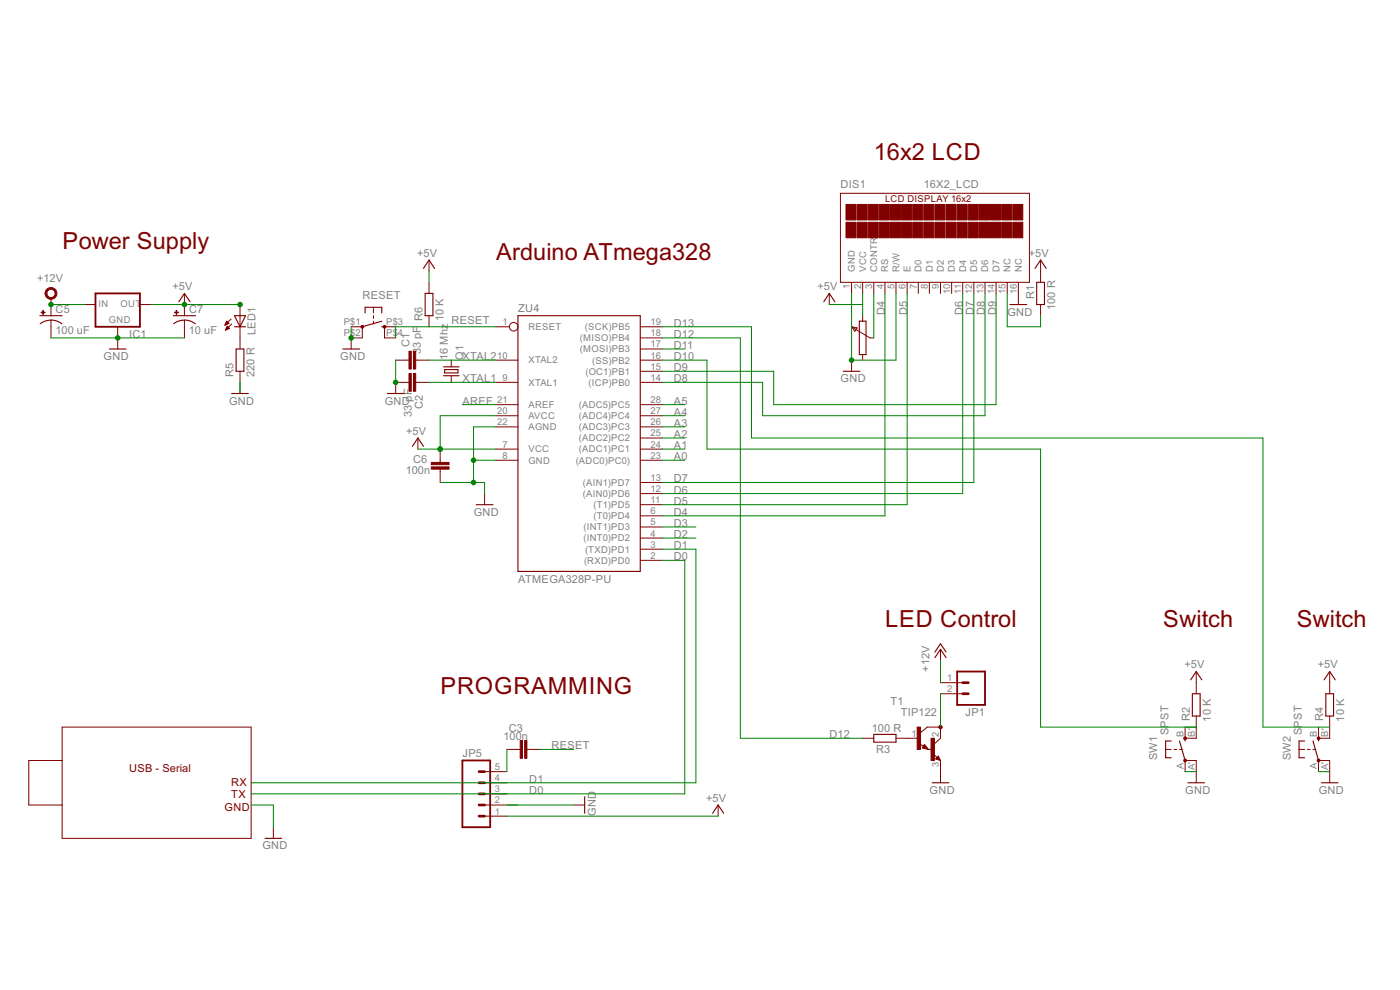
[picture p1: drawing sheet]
<svg xmlns="http://www.w3.org/2000/svg" width="420mm" height="297mm" viewBox="0 0 420 297" stroke-linecap="round" stroke-linejoin="round" font-family="sans-serif">
<g fill="none" stroke="#800000" stroke-width=".3">
<path d="M252.2 58h56.7v26.7h-56.7zM128.8 78v3.4M312.3 78v6.7M15.3 89.5v5.2M15.3 96.1v5.3M25.3 91.4h3.4M35.3 98v6.7M42 91.4h3.3M55.4 88v6.7M55.4 96.1v5.3M67.5 97.5h.1M67.6 97.3h.4"/>
<path d="M67.7 97.2h.7M67.7 99h.1M67.8 97h.9M67.8 98.9h.3M67.8 96.9h.7M67.8 98.7h.7M67.9 96.7h.4M67.9 98.5h1M68 96.5h.2M68 98.4h.7M68 96.4l.7 .6-1.2 .6zM68.1 98.2h.4"/>
<path d="M68.1 98h.2M68.2 97.9l.7 .7-1.2 .4zM69.4 95.7l-1.9 1.9M69.5 97.2l-1.8 1.8M72 91.4v13.3M105.4 98h3.3v3.4h-3.3v3.3M112.1 92.2v1.7M112.1 94.7v.8M112.1 96.4v.8M118.7 98h-3.3v3.4h3.3M128.8 84.7v3.3M128.8 94.7v3.3"/>
<path d="M148.8 98h4M192.2 98h6.6M248.9 88v3.4M255.6 98l5.5 3.4h1.1M255.6 84.7v3.3M255.6 98l1.6 .4-.6 1zM258.9 84.7v3.3M258.9 94.7v1.7M262.2 84.7v3.3M265.6 84.7v3.3M268.9 84.7v3.3M272.2 84.7v3.3"/>
<path d="M275.6 84.7v3.3M278.9 84.7v3.3M282.3 84.7v3.3M285.6 84.7v3.3M288.9 84.7v3.3M292.3 84.7v3.3M295.6 84.7v3.3M298.9 84.7v3.3M302.3 84.7v3.3M305.6 84.7v6.7M312.3 91.4v3.3M72 111.4v6.7"/>
<path d="M118.7 108.1h4M122.7 114.7h-4v3.4M124.8 108.1h4M124.8 114.7h4M135.4 108.1v2M135.4 112.7v2M148.8 108.1h6.6M148.8 114.7h6.6M192.2 101.4h6.6M192.2 104.7h6.6M192.2 108.1h6.6M192.2 111.4h6.6"/>
<path d="M192.2 114.7h6.6M255.6 108.1v3.3M258.9 106.4v1.7M125.4 131.4v3.3M132.1 134.7v4M148.8 121.4h6.6M148.8 124.7h6.6M148.8 128.1h6.6M148.8 134.7h6.6M148.8 138.1h6.6M192.2 121.4h6.6M192.2 124.7h6.6"/>
<path d="M192.2 128.1h6.6M192.2 131.4h6.6M192.2 134.7h6.6M192.2 138.1h6.6M132.1 140.8v4M145.4 148.1v3.3M192.2 144.8h6.6M192.2 148.1h6.6M192.2 151.4h6.6M192.2 154.8h6.6M192.2 158.1h6.6M192.2 161.4h6.6"/>
<path d="M192.2 164.8h6.6M192.2 168.1h6.6M282.3 194.8v3.3M18.6 218.2h56.8v33.3h-56.8zM276.2 219.8l2.1-1.6h4v3.3l-1.9 1.7M282.3 204.8h6.6M282.3 208.2h6.6M359 214.8v6.7h-3.3v-3.3M359 201.5v6.7M399.1 214.8v6.7h-3.4v-3.3M399.1 201.5v6.7M18.6 228.2h-10v13.3h10"/>
<path d="M145.4 238.2h6.7M145.4 234.9h6.7M145.4 231.5h6.7M152.1 224.9h4M158.1 224.9h4M258.9 221.5h3.3M268.9 221.5h6.7M275.9 223.1l1.2 .8M277.1 224.2l.3-.5 .9 1-1.4-.4 .5-.8 1 1.2M277.5 223.4l1.1 1.5-1.8-.5zM278.6 224.9h.8M280.2 226.3l1 1"/>
<path d="M281.6 226.8l.7 1.4-1.5-.5zM281.6 227.2l.3 .8-1-.3 .7-.7 .5 1M282.3 228.2v6.7M349.8 224.9h1.7M352.3 224.9h.9M354 224.9h.8M355.7 231.5v-3.3h3.3v6.7M389.9 224.9h1.6M392.4 224.9h.8M394 224.9h.9M395.7 231.5v-3.3h3.4v6.7M82 248.2v3.3"/>
<path d="M145.4 241.5h6.7M145.4 244.9h6.7M172.1 241.5h3.4M215.5 241.5v3.4"/>
<circle cx="154.2" cy="98" r="1.29"/>
</g>
<g fill="none" stroke="#800000" stroke-width=".34">
<path d="M12 94.7h6.6M12.1 97.1a5.3 5.3 0 0 1 6.5 .1M52 94.7h6.7M52.1 97.1a5.3 5.3 0 0 1 6.5 .1M53.7 90.5l1.7-2.5 1.6 2.5M70.4 94.7h3.3l-1.7 3.3zM70.4 98h3.3M109.6 93.9v-1.7h5v1.7M114.6 98h.8M114.6 96.4l-5.9 1.6M127.1 80.5l1.7-2.5 1.6 2.5M127.6 88h2.3v6.7h-2.3z"/>
<path d="M155.4 94.7h36.8v76.7h-36.8zM247.2 90.5l1.7-2.5 1.6 2.5M257.9 96.4h2v10h-2zM303.1 91.4h5M310.6 80.5l1.7-2.5 1.7 2.5M311.1 84.7h2.4v6.7h-2.4zM32.8 104.7h5M69.5 118.1h5M70.9 104.7h2.3v6.7h-2.3zM102.9 104.7h5M116.2 118.1h5M133.1 110.1h4.7"/>
<path d="M133.1 112.7h4.7M133.4 110.9h4v1h-4zM253.1 111.4h5M123.8 133.9l1.6-2.5 1.7 2.5M142.9 151.4h5.1M280.6 197.3l1.7-2.5 1.6 2.5M280.6 195.6l1.7-2.5 1.6 2.5M357.3 204l1.7-2.5 1.7 2.5M357.8 208.2h2.4v6.6h-2.4zM397.4 204l1.7-2.5 1.6 2.5M397.9 208.2h2.3v6.6h-2.3zM175.5 239v5"/>
<path d="M262.2 220.3h6.7v2.4h-6.7zM277.4 224v-.2l.7 .7-1-.3M279.8 234.9h5M281.6 227.2l-.5 .5 .6 .2-.3-.4M351.5 222.3h-1.7v5.1h1.7M354 222.3l1.7 5.9M355.7 221.5v.8M356.5 234.9h5M391.5 222.3h-1.6v5.1h1.6M394 222.3l1.7 5.9M395.7 221.5v.8M396.6 234.9h5"/>
<path d="M79.5 251.5h5M213.8 244l1.7-2.5 1.7 2.5"/>
</g>
<g fill="#800000" stroke="#800000" stroke-width=".3">
<path d="M129.4 138.7h5.4v.7h-5.4z"/>
<path d="M129.4 140.1h5.4v.7h-5.4z"/>
<path d="M122.7 105.4h.7v5.3h-.7z"/>
<path d="M124.1 105.4h.7v5.3h-.7z"/>
<path d="M124.1 112.1h.7v5.3h-.7z"/>
<path d="M122.7 112.1h.7v5.3h-.7z"/>
<path d="M156.1 222.2h.7v5.3h-.7z"/>
<path d="M157.5 222.2h.6v5.3h-.6z"/>
<path d="M12.3 93.7h1.2v.1h-1.2z"/>
<path d="M12.8 93.2h.2v1.1h-.2z"/>
<path d="M52.4 93.7h1.2v.1h-1.2z"/>
<path d="M52.9 93.2h.1v1.1h-.1z"/>
<path d="M253.9 61.3h3v4.7h-3z"/>
<path d="M253.9 66.7h3v4.7h-3z"/>
<path d="M257.2 61.3h3v4.7h-3z"/>
<path d="M257.2 66.7h3v4.7h-3z"/>
<path d="M260.6 61.3h3v4.7h-3z"/>
<path d="M260.6 66.7h3v4.7h-3z"/>
<path d="M263.9 61.3h3v4.7h-3z"/>
<path d="M263.9 66.7h3v4.7h-3z"/>
<path d="M267.3 61.3h3v4.7h-3z"/>
<path d="M267.3 66.7h3v4.7h-3z"/>
<path d="M270.6 61.3h3v4.7h-3z"/>
<path d="M270.6 66.7h3v4.7h-3z"/>
<path d="M273.9 61.3h3v4.7h-3z"/>
<path d="M273.9 66.7h3v4.7h-3z"/>
<path d="M277.2 61.3h3v4.7h-3z"/>
<path d="M277.2 66.7h3v4.7h-3z"/>
<path d="M280.6 61.3h3v4.7h-3z"/>
<path d="M280.6 66.7h3v4.7h-3z"/>
<path d="M283.9 61.3h3v4.7h-3z"/>
<path d="M283.9 66.7h3v4.7h-3z"/>
<path d="M287.3 61.3h3v4.7h-3z"/>
<path d="M287.3 66.7h3v4.7h-3z"/>
<path d="M290.6 61.3h3v4.7h-3z"/>
<path d="M290.6 66.7h3v4.7h-3z"/>
<path d="M293.9 61.3h3v4.7h-3z"/>
<path d="M293.9 66.7h3v4.7h-3z"/>
<path d="M297.3 61.3h3v4.7h-3z"/>
<path d="M297.3 66.7h3v4.7h-3z"/>
<path d="M300.6 61.3h3v4.7h-3z"/>
<path d="M300.6 66.7h3v4.7h-3z"/>
<path d="M304 61.3h3v4.7h-3z"/>
<path d="M304 66.7h3v4.7h-3z"/>
<path d="M275.3 218.2h1v6.7h-1z"/>
<path d="M279.4 221.5h1v6.7h-1z"/>
</g>
<path d="M28.7 88h13.3v10h-13.3zM287.3 201.5h8.3v10h-8.3zM138.8 228.2h8.3v20h-8.3z" fill="none" stroke="#800000" stroke-width=".55"/>
<g fill="#800000" stroke="#800000" stroke-width=".3">
<path d="M13.9 86.9a1.78 1.78 0 0 1 2.9 .2 1.78 1.78 0 0 1-1 2.6 1.78 1.78 0 0 1-2.3-1.7h.6a1.24 1.24 0 0 1 1.7-1.1 1.24 1.24 0 0 1 .3 2.1 1.24 1.24 0 0 1-2-.7v-.3h-.6z" fill-rule="evenodd"/>
<circle cx="108.7" cy="98.1" r=".43"/>
<circle cx="115.4" cy="98" r=".43"/>
<circle cx="282.3" cy="218.2" r=".51"/>
<circle cx="355.7" cy="228.2" r=".43"/>
<circle cx="355.7" cy="221.5" r=".43"/>
<circle cx="395.7" cy="228.2" r=".43"/>
<circle cx="395.7" cy="221.5" r=".43"/>
</g>
<path d="M288.9 208.2h1.7M288.9 204.8h1.7M143.8 238.2h1.6M143.8 231.5h1.6M143.8 234.9h1.6M143.8 241.5h1.6M143.8 244.9h1.6" fill="none" stroke="#800000" stroke-width=".8"/>
<g fill="none" stroke="#008000" stroke-width=".3">
<path d="M15.3 91.4h10M45.3 91.4h26.7M105.4 98v3.4M128.8 81.4v3.3M148.8 98h-30.1v3.4M198.8 98h26.7v33.4h153.5v86.8h20.1M248.9 91.4h10M255.6 88v20.1h13.3v-20.1M258.9 88v6.7M262.2 88v13.4M265.6 88v66.8h-66.8M272.2 88v63.4h-73.4"/>
<path d="M288.9 88v60.1h-90.1M292.3 88v56.8h-93.5M295.6 88v36.7h-66.7v-10h-30.1M298.9 88v33.4h-66.7v-10h-33.4M302.3 88v10h10v-3.3M15.3 101.4h40.1M72 114.7v3.4M118.7 108.1v6.6M128.8 108.1h20M128.8 114.7h20M198.8 108.1h13.4v26.6h100.1v83.5h46.7M198.8 101.4h23.4v120.1h36.7"/>
<path d="M198.8 104.7h6.7M125.4 134.7h23.4M138.8 121.4h10M142.1 138.1h6.7M148.8 124.7h-16.7v10M148.8 128.1h-6.7v16.7M198.8 134.7h6.7M198.8 124.7h6.7M198.8 138.1h6.7M198.8 128.1h6.7M198.8 121.4h6.7M198.8 131.4h6.7"/>
<path d="M132.1 144.8h13.3v3.3M198.8 158.1h10.1M198.8 161.4h10.1M198.8 168.1h6.7v70.1h-130.1M198.8 164.8h10.1v70.1h-133.5M282.3 198.1v6.7M282.3 208.2v10M152.1 224.9v6.6M162.1 224.9h10M355.7 231.5h3.3M395.7 231.5h3.4M75.4 241.5h6.6v6.7"/>
<path d="M152.1 244.9h63.4M152.1 241.5h20"/>
</g>
<g fill="#008000" stroke="#008000" stroke-width=".3">
<circle cx="132.1" cy="134.7" r=".68"/>
<circle cx="72" cy="91.4" r=".68"/>
<circle cx="55.4" cy="91.4" r=".68"/>
<circle cx="142.1" cy="138.1" r=".68"/>
<circle cx="142.1" cy="144.8" r=".68"/>
<circle cx="118.7" cy="114.7" r=".68"/>
<circle cx="105.4" cy="101.4" r=".68"/>
<circle cx="35.3" cy="101.4" r=".68"/>
<circle cx="255.6" cy="108.1" r=".68"/>
<circle cx="15.3" cy="91.4" r=".68"/>
</g>
<g font-size="7.9" fill="#800000">
<text x="262.2" y="48">16x2 LCD</text>
<text x="18.8" y="74.7">Power Supply</text>
<text x="148.9" y="78">Arduino ATmega328</text>
<text x="265.7" y="188.1">LED Control</text>
<text x="349.1" y="188.1">Switch</text>
<text x="389.2" y="188.1">Switch</text>
<text x="132.2" y="208.2">PROGRAMMING</text>
</g>
<g font-size="3.7" fill="#808080">
<text x="252.3" y="56.3">DIS1</text>
<text x="277.3" y="56.3">16X2_LCD</text>
<text x="125.2" y="77">+5V</text>
<text x="308.7" y="77">+5V</text>
<text x="11.1" y="84.7">+12V</text>
<text x="51.8" y="87">+5V</text>
<text x="108.8" y="89.7">RESET</text>
<text x="245.3" y="87">+5V</text>
<text x="310.3" y="89.6" transform="rotate(-90 310.3 89.6)">R1</text>
<text x="16.7" y="93.9">C5</text>
<text x="56.7" y="93.9">C7</text>
<text x="155.5" y="93.7">ZU4</text>
<text x="265.6" y="94.7" transform="rotate(-90 265.6 94.7)">D4</text>
<text x="272.2" y="94.7" transform="rotate(-90 272.2 94.7)">D5</text>
<text x="288.9" y="94.7" transform="rotate(-90 288.9 94.7)">D6</text>
<text x="292.3" y="94.7" transform="rotate(-90 292.3 94.7)">D7</text>
<text x="295.6" y="94.7" transform="rotate(-90 295.6 94.7)">D8</text>
<text x="298.9" y="94.7" transform="rotate(-90 298.9 94.7)">D9</text>
<text x="302.3" y="94.7">GND</text>
<text x="316.6" y="93" transform="rotate(-90 316.6 93)">100 R</text>
<text x="16.6" y="100.2">100 uF</text>
<text x="38.7" y="101.4">IC1</text>
<text x="56.7" y="100.2">10 uF</text>
<text x="76.7" y="100.7" transform="rotate(-90 76.7 100.7)">LED1</text>
<text x="126.8" y="96.3" transform="rotate(-90 126.8 96.3)">R6</text>
<text x="133.1" y="96.4" transform="rotate(-90 133.1 96.4)">10 K</text>
<text x="135.5" y="97.2">RESET</text>
<text x="202.2" y="101.4">D12</text>
<text x="202.2" y="98">D13</text>
<text x="122.9" y="104.2" transform="rotate(-90 122.9 104.2)">C1</text>
<text x="126.3" y="106.3" transform="rotate(-90 126.3 106.3)">33 pF</text>
<text x="202.2" y="104.7">D11</text>
<text x="31.1" y="108.1">GND</text>
<text x="70.1" y="113" transform="rotate(-90 70.1 113)">R5</text>
<text x="76.4" y="113.1" transform="rotate(-90 76.4 113.1)">220 R</text>
<text x="102.1" y="108.1">GND</text>
<text x="134.4" y="108.1" transform="rotate(-90 134.4 108.1)">16 Mhz</text>
<text x="138.8" y="108.1">XTAL2</text>
<text x="139.1" y="108" transform="rotate(-90 139.1 108)">Q1</text>
<text x="202.2" y="108.1">D10</text>
<text x="202.2" y="111.4">D9</text>
<text x="138.8" y="114.7">XTAL1</text>
<text x="202.2" y="114.7">D8</text>
<text x="252.3" y="114.7">GND</text>
<text x="68.8" y="121.4">GND</text>
<text x="115.5" y="121.4">GND</text>
<text x="123.6" y="125.1" transform="rotate(-90 123.6 125.1)">33 pF</text>
<text x="126.9" y="122.8" transform="rotate(-90 126.9 122.8)">C2</text>
<text x="138.8" y="121.4">AREF</text>
<text x="202.2" y="124.7">A4</text>
<text x="202.2" y="121.4">A5</text>
<text x="121.8" y="130.4">+5V</text>
<text x="202.2" y="131.4">A2</text>
<text x="202.2" y="128.1">A3</text>
<text x="202.2" y="134.8">A1</text>
<text x="121.8" y="142.3">100n</text>
<text x="124" y="138.9">C6</text>
<text x="202.2" y="138.1">A0</text>
<text x="202.2" y="144.8">D7</text>
<text x="202.2" y="148.1">D6</text>
<text x="142.2" y="154.8">GND</text>
<text x="202.2" y="151.4">D5</text>
<text x="202.2" y="154.8">D4</text>
<text x="202.2" y="161.4">D2</text>
<text x="202.2" y="158.1">D3</text>
<text x="202.2" y="164.8">D1</text>
<text x="202.2" y="168.1">D0</text>
<text x="155.5" y="174.8">ATMEGA328P-PU</text>
<text x="278.9" y="201.5" transform="rotate(-90 278.9 201.5)">+12V</text>
<text x="355.4" y="200.5">+5V</text>
<text x="395.5" y="200.5">+5V</text>
<text x="267.3" y="211.5">T1</text>
<text x="270.3" y="214.8">TIP122</text>
<text x="289.8" y="214.8">JP1</text>
<text x="152.7" y="219.7">C3</text>
<text x="248.9" y="221.5">D12</text>
<text x="261.6" y="219.5">100 R</text>
<text x="350.7" y="220.6" transform="rotate(-90 350.7 220.6)">SPST</text>
<text x="357" y="216.4" transform="rotate(-90 357 216.4)">R2</text>
<text x="363.3" y="216.5" transform="rotate(-90 363.3 216.5)">10 K</text>
<text x="390.7" y="220.6" transform="rotate(-90 390.7 220.6)">SPST</text>
<text x="397.1" y="216.4" transform="rotate(-90 397.1 216.4)">R4</text>
<text x="403.4" y="216.5" transform="rotate(-90 403.4 216.5)">10 K</text>
<text x="138.8" y="227.2">JP5</text>
<text x="151.1" y="222">100n</text>
<text x="165.5" y="224.8">RESET</text>
<text x="263" y="225.8">R3</text>
<text x="347.3" y="228.1" transform="rotate(-90 347.3 228.1)">SW1</text>
<text x="387.4" y="228.1" transform="rotate(-90 387.4 228.1)">SW2</text>
<text x="158.8" y="238.2">D0</text>
<text x="158.8" y="234.9">D1</text>
<text x="279" y="238.2">GND</text>
<text x="355.7" y="238.2">GND</text>
<text x="395.8" y="238.2">GND</text>
<text x="178.8" y="244.8" transform="rotate(-90 178.8 244.8)">GND</text>
<text x="211.9" y="240.5">+5V</text>
<text x="78.8" y="254.9">GND</text>
</g>
<g font-size="3.7" fill="#800000">
<text x="38.7" y="231.5">USB - Serial</text>
<text x="69.4" y="239.5">TX</text>
<text x="69.4" y="235.9">RX</text>
<text x="67.4" y="243.2">GND</text>
</g>
<text font-size="3.2" fill="#800000" x="265.6" y="60.7">LCD DISPLAY 16x2</text>
<g font-size="3.2" fill="#808080">
<text x="256.6" y="81.6" transform="rotate(-90 256.6 81.6)">GND</text>
<text x="259.9" y="81.6" transform="rotate(-90 259.9 81.6)">VCC</text>
<text x="263.2" y="81.6" transform="rotate(-90 263.2 81.6)">CONTR</text>
<text x="266.6" y="81.6" transform="rotate(-90 266.6 81.6)">RS</text>
<text x="269.9" y="81.6" transform="rotate(-90 269.9 81.6)">R/W</text>
<text x="273.2" y="81.6" transform="rotate(-90 273.2 81.6)">E</text>
<text x="276.6" y="81.6" transform="rotate(-90 276.6 81.6)">D0</text>
<text x="279.9" y="81.6" transform="rotate(-90 279.9 81.6)">D1</text>
<text x="283.3" y="81.6" transform="rotate(-90 283.3 81.6)">D2</text>
<text x="286.6" y="81.6" transform="rotate(-90 286.6 81.6)">D3</text>
<text x="289.9" y="81.6" transform="rotate(-90 289.9 81.6)">D4</text>
<text x="293.3" y="81.6" transform="rotate(-90 293.3 81.6)">D5</text>
<text x="296.6" y="81.6" transform="rotate(-90 296.6 81.6)">D6</text>
<text x="299.9" y="81.6" transform="rotate(-90 299.9 81.6)">D7</text>
<text x="303.3" y="81.6" transform="rotate(-90 303.3 81.6)">NC</text>
<text x="306.6" y="81.6" transform="rotate(-90 306.6 81.6)">NC</text>
<text x="255.1" y="86.7" transform="rotate(-90 255.1 86.7)">1</text>
<text x="258.4" y="86.7" transform="rotate(-90 258.4 86.7)">2</text>
<text x="261.8" y="86.7" transform="rotate(-90 261.8 86.7)">3</text>
<text x="265.1" y="86.7" transform="rotate(-90 265.1 86.7)">4</text>
<text x="268.4" y="86.7" transform="rotate(-90 268.4 86.7)">5</text>
<text x="271.8" y="86.7" transform="rotate(-90 271.8 86.7)">6</text>
<text x="275.1" y="86.7" transform="rotate(-90 275.1 86.7)">7</text>
<text x="278.5" y="86.7" transform="rotate(-90 278.5 86.7)">8</text>
<text x="281.8" y="86.7" transform="rotate(-90 281.8 86.7)">9</text>
<text x="285.1" y="88.3" transform="rotate(-90 285.1 88.3)">10</text>
<text x="288.5" y="88.1" transform="rotate(-90 288.5 88.1)">11</text>
<text x="291.8" y="88.3" transform="rotate(-90 291.8 88.3)">12</text>
<text x="295.1" y="88.3" transform="rotate(-90 295.1 88.3)">13</text>
<text x="298.5" y="88.3" transform="rotate(-90 298.5 88.3)">14</text>
<text x="301.8" y="88.3" transform="rotate(-90 301.8 88.3)">15</text>
<text x="305.1" y="88.3" transform="rotate(-90 305.1 88.3)">16</text>
<text x="29.5" y="92.2">IN</text>
<text x="36.2" y="92.2">OUT</text>
<text x="32.7" y="97">GND</text>
<text x="103.2" y="97.6">P$1</text>
<text x="103.2" y="100.9">P$2</text>
<text x="115.9" y="97.6">P$3</text>
<text x="115.9" y="100.9">P$</text>
<text x="119.4" y="100.9">4</text>
<text x="150.8" y="97.6">1</text>
<text x="158.6" y="99">RESET</text>
<text x="175.6" y="99.1">(SCK)PB5</text>
<text x="195.2" y="97.6">19</text>
<text x="195.2" y="100.9">18</text>
<text x="149.3" y="107.6">10</text>
<text x="174.1" y="102.4">(MISO)PB4</text>
<text x="174.1" y="105.7">(MOSI)PB3</text>
<text x="195.2" y="104.3">17</text>
<text x="195.2" y="107.6">16</text>
<text x="158.6" y="109.1">XTAL2</text>
<text x="175.7" y="112.4">(OC1)PB1</text>
<text x="177.7" y="109.1">(SS)PB2</text>
<text x="195.2" y="110.9">15</text>
<text x="150.8" y="114.3">9</text>
<text x="158.6" y="115.7">XTAL1</text>
<text x="176.7" y="115.7">(ICP)PB0</text>
<text x="195.2" y="114.3">14</text>
<text x="149.3" y="124.3">20</text>
<text x="149.3" y="120.9">21</text>
<text x="158.6" y="125.7">AVCC</text>
<text x="158.6" y="122.4">AREF</text>
<text x="173.7" y="122.4">(ADC5)PC5</text>
<text x="173.7" y="125.8">(ADC4)PC4</text>
<text x="195.2" y="120.9">28</text>
<text x="195.2" y="124.3">27</text>
<text x="149.3" y="127.6">22</text>
<text x="158.6" y="129.1">AGND</text>
<text x="173.7" y="129.1">(ADC3)PC3</text>
<text x="195.2" y="127.6">26</text>
<text x="195.2" y="130.9">25</text>
<text x="150.8" y="137.6">8</text>
<text x="150.8" y="134.3">7</text>
<text x="158.6" y="135.8">VCC</text>
<text x="173.7" y="132.4">(ADC2)PC2</text>
<text x="173.7" y="135.8">(ADC1)PC1</text>
<text x="195.2" y="134.3">24</text>
<text x="195.2" y="137.6">23</text>
<text x="158.6" y="139.1">GND</text>
<text x="172.8" y="139.1">(ADC0)PC0)</text>
<text x="175" y="145.8">(AIN1)PD7</text>
<text x="175" y="149.1">(AIN0)PD6</text>
<text x="195.2" y="144.3">13</text>
<text x="195.2" y="147.6">12</text>
<text x="178.1" y="152.4">(T1)PD5</text>
<text x="178.1" y="155.8">(T0)PD4</text>
<text x="195.2" y="151">11</text>
<text x="195.2" y="154.3">6</text>
<text x="175.1" y="159.1">(INT1)PD3</text>
<text x="195.2" y="157.6">5</text>
<text x="195.2" y="161">4</text>
<text x="175.1" y="162.5">(INT0)PD2</text>
<text x="175.6" y="165.8">(TXD)PD1</text>
<text x="195.2" y="164.3">3</text>
<text x="195.2" y="167.7">2</text>
<text x="175.3" y="169.1">(RXD)PD0</text>
<text x="284.3" y="204.4">1</text>
<text x="284.3" y="207.7">2</text>
<text x="273.5" y="221">1</text>
<text x="281.8" y="221" transform="rotate(-90 281.8 221)">2</text>
<text x="355.2" y="221" transform="rotate(-90 355.2 221)">B</text>
<text x="358.5" y="221" transform="rotate(-90 358.5 221)">B'</text>
<text x="395.2" y="221" transform="rotate(-90 395.2 221)">B</text>
<text x="398.6" y="221" transform="rotate(-90 398.6 221)">B'</text>
<text x="148.5" y="231.1">5</text>
<text x="281.8" y="230.2" transform="rotate(-90 281.8 230.2)">3</text>
<text x="355.2" y="230.6" transform="rotate(-90 355.2 230.6)">A</text>
<text x="358.5" y="231.1" transform="rotate(-90 358.5 231.1)">A'</text>
<text x="395.2" y="230.6" transform="rotate(-90 395.2 230.6)">A</text>
<text x="398.6" y="231.1" transform="rotate(-90 398.6 231.1)">A'</text>
<text x="148.5" y="237.7">3</text>
<text x="148.5" y="234.4">4</text>
<text x="148.5" y="244.4">1</text>
<text x="148.5" y="241.1">2</text>
</g>
</svg>
